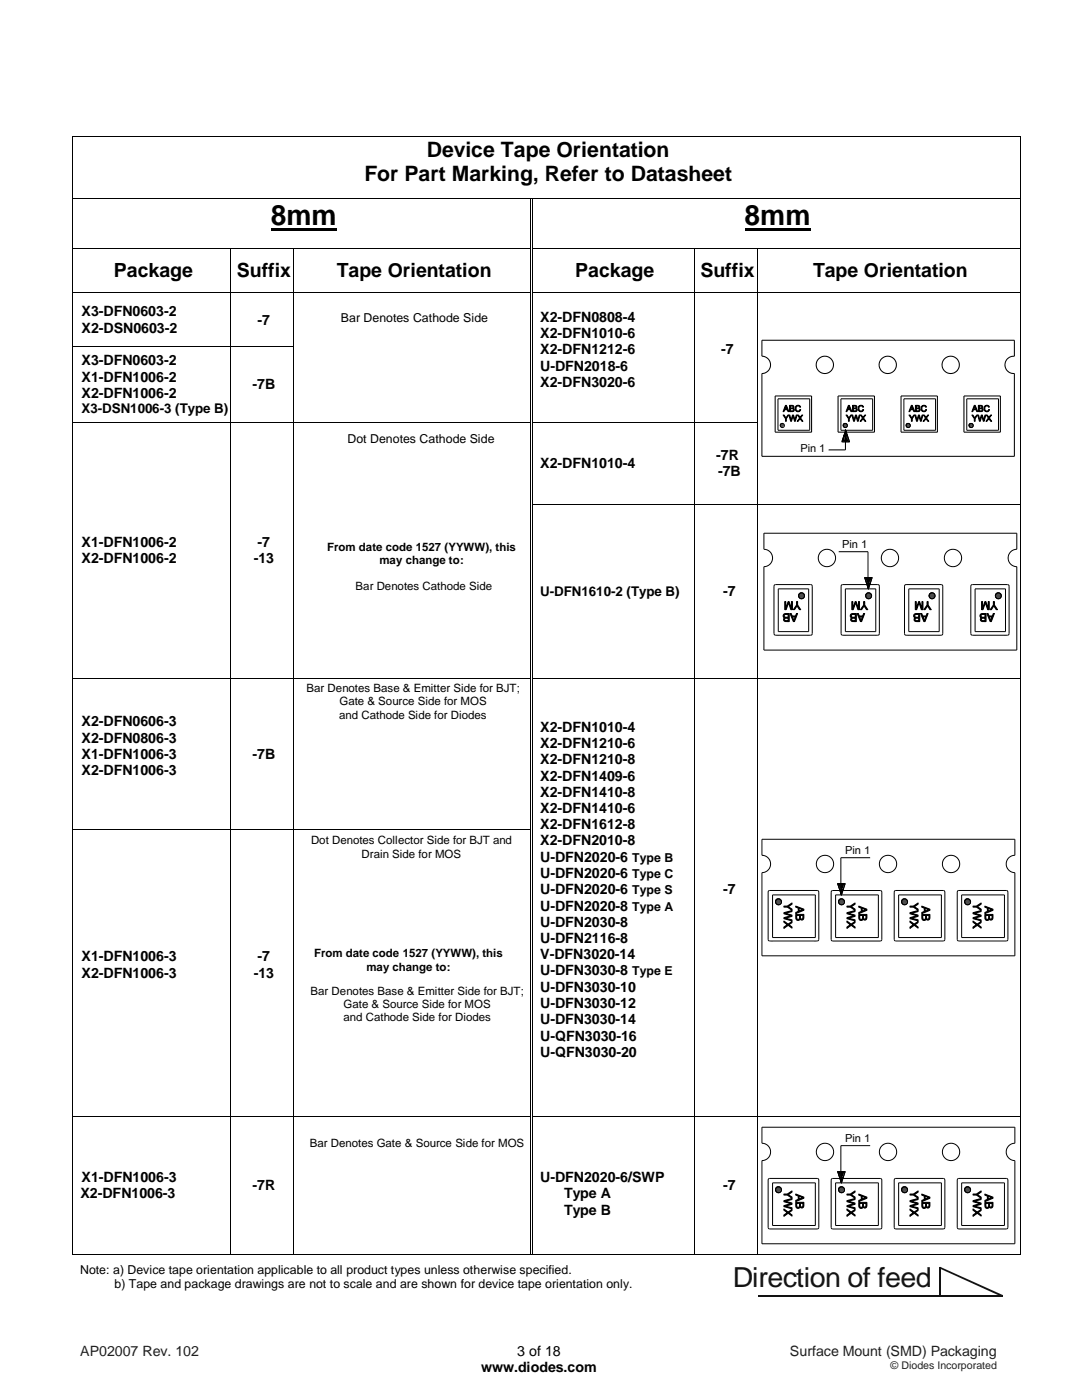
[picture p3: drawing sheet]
<svg xmlns="http://www.w3.org/2000/svg" width="216mm" height="279mm" viewBox="0 0 216 279" stroke-linecap="round" stroke-linejoin="round" font-family="sans-serif">
<g fill="#000">
<path d="M155.6 84.8l.8 .1zM155.6 84.8h.8zM155.6 84.7l.8 .1zM155.6 84.9l.8 .1zM155.6 84.9h.8zM155.6 84.7h.8zM155.6 85h.8zM155.7 84.6l.7 .1zM155.7 85l.6 .1zM155.7 85h.7zM155.7 84.5l.7 .1zM155.7 85.1h.6z"/>
<path d="M155.7 84.5h.6zM155.8 84.5h.5zM155.8 85.1l.4 .1zM155.8 85.1h.5zM155.8 85.2h.3zM155.8 85.2h.4zM155.8 84.5h.4zM155.9 84.4l.3 .1zM155.9 85.2h.2zM155.9 84.4h.2zM156 84.4h.1zM168.2 84.8l.8 .1z"/>
<path d="M168.2 84.8h.8zM168.2 84.7l.8 .1zM168.2 84.9l.8 .1zM168.2 84.9h.8zM168.2 84.7h.8zM168.2 85h.7zM168.2 85h.8zM168.2 84.6l.8 .1zM168.2 85l.7 .1zM168.3 84.5l.6 .1zM168.3 85.1h.5zM168.3 85.1h.6z"/>
<path d="M168.3 84.5h.6zM168.3 85.1l.5 .1zM168.3 86.8l.4 1.3h-.8zM168.3 86.8h.4v1.3zM168.3 84.5h.5zM168.4 84.5h.4zM168.4 85.2h.3zM168.4 85.2h.4zM168.5 84.4l.3 .1zM168.5 85.2h.1zM168.5 85.2h.2zM168.5 84.4h.2z"/>
<path d="M168.6 86.2l.1 .6h-.4zM168.6 86.2h.1v.6zM168.7 85.8l-.1 .4zM168.7 85.8l.1 .4h-.1zM168.7 86.2l.3 .6h-.3zM168.7 86.2h.1l.2 .6zM168.7 86.8l.7 1.3h-.7zM168.7 86.8h.3l.4 1.3zM180.7 84.7l.8 .1zM180.7 84.8l.8 .1zM180.7 84.9l.8 .1zM180.7 84.9h.8z"/>
<path d="M180.7 84.7h.8zM180.7 85h.8zM180.8 84.6l.7 .1zM180.8 85l.6 .1zM180.8 85h.7zM180.8 84.5l.7 .1zM180.8 85.1h.6zM180.9 84.5h.5zM180.9 85.1l.4 .1zM180.9 85.1h.5zM180.9 85.2h.3zM180.9 85.2h.4z"/>
<path d="M180.9 84.5h.4zM181 84.4l.3 .1zM181 85.2h.2zM181 84.4h.2zM181.1 84.4h.1zM193.3 84.8l.8 .1zM193.3 84.8h.8zM193.3 84.7l.8 .1zM193.3 84.9l.8 .1zM193.3 84.9h.8zM193.3 84.7h.8zM193.3 85h.7z"/>
<path d="M193.3 85h.8zM193.3 84.6l.8 .1zM193.3 85l.7 .1zM193.4 84.5l.6 .1zM193.4 85.1h.5zM193.4 85.1h.6zM193.4 84.5h.6zM193.4 85.1l.5 .1zM193.4 84.5h.5zM193.5 84.5h.4zM193.5 85.2h.3zM193.5 85.2h.4z"/>
<path d="M193.6 84.4l.3 .1zM193.6 85.2h.1zM193.6 85.2h.2zM193.6 84.4h.2zM159.3 118.8l1.2 .1h-1.2zM159.3 118.8h1.2v.1zM159.3 118.7l1.2 .1h-1.2zM159.3 118.7h1.2v.1zM159.3 118.9l1.1 .1zM159.3 118.9h1.2l-.1 .1zM159.3 118.6l1.2 .1h-1.2zM159.3 118.6h1.1l.1 .1z"/>
<path d="M159.3 119l1.1 .1zM159.3 119h1.1v.1zM159.4 118.5l1 .1h-1.1zM159.4 118.5l1 .1zM159.4 119.1l.9 .1zM159.4 119.1h1zM159.4 118.4l1 .1h-1zM159.4 118.4l1 .1zM159.4 119.2l.8 .1zM159.4 119.2h.9zM159.4 118.4h.9zM159.5 118.4h.8z"/>
<path d="M159.5 119.3l.6 .1zM159.5 119.3h.7zM159.5 118.4h.7zM159.6 118.3l.6 .1zM159.6 119.4h.4zM159.6 119.4h.5zM159.6 118.3h.5zM159.7 118.3h.4zM159.7 119.4h.2zM159.7 119.4h.3zM159.7 118.3h.3zM159.8 118.2l.2 .1z"/>
<path d="M172.5 115.2l.7 1.3h-.3zM172.5 115.2h.7v1.3zM172.7 118.8l1.1 .1h-1.1zM172.7 118.8h1.1v.1zM172.7 118.7l1.1 .1h-1.1zM172.7 118.7h1.1v.1zM172.7 118.9l1.1 .1zM172.7 118.9h1.1v.1zM172.7 118.6l1.1 .1h-1.1zM172.7 118.6h1.1v.1zM172.7 119l1.1 .1zM172.7 119h1.1v.1z"/>
<path d="M172.8 118.5l1 .1h-1.1zM172.8 118.5l1 .1zM172.8 119.1l.9 .1zM172.8 119.1h1zM172.8 118.4l1 .1h-1zM172.8 118.4l1 .1zM172.8 119.2l.8 .1zM172.8 119.2h.9zM172.9 116.5l.3 .6h-.1zM172.9 116.5h.3v.6zM172.8 118.4h.9zM172.9 118.4h.8z"/>
<path d="M172.9 119.3l.6 .1zM172.9 119.3h.7zM172.9 118.4h.7zM173 118.3l.6 .1zM173 119.4h.4zM173 119.4h.5zM173.1 117.1h.1v.4zM173 118.3h.5zM173.1 118.3h.4zM173.1 119.4h.2zM173.1 119.4h.3zM173.2 115.2l.3 1.3h-.3z"/>
<path d="M173.2 115.2h.8l-.5 1.3zM173.2 117.1h.1l-.1 .4zM173.2 116.5l.1 .6h-.1zM173.2 116.5h.3l-.2 .6zM173.1 118.3h.3zM173.2 118.2l.2 .1zM185.3 118.8l1.2 .1h-1.2zM185.3 118.8h1.2v.1zM185.3 118.7l1.2 .1h-1.2zM185.3 118.7h1.2v.1zM185.3 118.9l1.2 .1zM185.3 118.9h1.2v.1z"/>
<path d="M185.4 118.6l1.1 .1h-1.2zM185.4 118.6h1.1v.1zM185.4 119l1 .1zM185.4 119h1.1l-.1 .1zM185.4 118.5l1.1 .1h-1.1zM185.4 118.5l1.1 .1zM185.4 119.1l1 .1zM185.4 119.1h1zM185.5 118.4l.9 .1h-1zM185.5 118.4l.9 .1zM185.5 119.2l.8 .1zM185.5 119.2h.9z"/>
<path d="M185.5 118.4h.9zM185.6 118.4h.8zM185.6 119.3l.6 .1zM185.6 119.3h.7zM185.6 118.4h.7zM185.7 118.3l.6 .1zM185.7 119.4h.4zM185.7 119.4h.5zM185.7 118.3h.5zM185.8 118.3h.4zM185.8 119.4h.2zM185.8 119.4h.3z"/>
<path d="M185.8 118.3h.3zM185.9 118.2l.2 .1zM198.6 118.8l1.1 .1h-1.1zM198.6 118.8h1.1v.1zM198.6 118.7l1.1 .1h-1.1zM198.6 118.7h1.1v.1zM198.6 118.9l1.1 .1zM198.6 118.9h1.1v.1zM198.6 118.6l1.1 .1h-1.1zM198.6 118.6h1.1v.1zM198.6 119l1 .1zM198.6 119h1.1l-.1 .1z"/>
<path d="M198.6 118.5l1.1 .1h-1.1zM198.6 118.5l1.1 .1zM198.6 119.1l1 .1zM198.6 119.1h1zM198.7 118.4l.9 .1h-1zM198.7 118.4l.9 .1zM198.7 119.2l.8 .1zM198.7 119.2h.9zM198.7 118.4h.9zM198.8 118.4h.8zM198.8 119.3l.6 .1zM198.8 119.3h.7z"/>
<path d="M198.8 118.4h.7zM198.9 118.3l.6 .1zM198.9 119.4h.4zM198.9 119.4h.5zM198.9 118.3h.5zM199 118.3h.4zM199 119.4h.2zM199 119.4h.3zM199 118.3h.3zM199.1 118.2l.2 .1zM154.7 179.9l1.1 .1h-1.1zM154.7 179.9h1.1v.1z"/>
<path d="M154.7 179.8l1.1 .1h-1.1zM154.7 179.8h1.1v.1zM154.7 180l1.1 .1h-1.1zM154.7 180h1.1v.1zM154.7 179.7l1.1 .1h-1.1zM154.7 179.7h1.1v.1zM154.7 179.6l1.1 .1h-1.1zM154.7 179.6l1.1 .1zM154.8 179.5l.9 .1h-1zM154.8 179.5l.9 .1zM154.8 179.5h.9zM154.9 179.4l.8 .1z"/>
<path d="M154.9 179.4h.7zM155 179.3l.6 .1zM155 179.3h.5zM155.1 179.3h.4zM155.1 179.3h.3zM155.2 179.3h.2zM167.1 176.3l.7 1.3h-.3zM167.1 176.3h.7v1.3zM167.2 179.9l1.2 .1h-1.2zM167.2 179.9h1.2v.1zM167.2 179.8l1.2 .1h-1.2zM167.2 179.8h1.2v.1z"/>
<path d="M167.2 180l1.2 .1h-1.1zM167.2 180h1.2v.1zM167.3 179.7l1.1 .1h-1.2zM167.3 179.7h1.1v.1zM167.3 179.6l1.1 .1h-1.1zM167.3 179.6l1.1 .1zM167.4 179.5l.9 .1h-1zM167.4 179.5l.9 .1zM167.4 179.5h.9zM167.5 179.4l.8 .1zM167.5 177.6l.3 .6h-.1zM167.5 177.6h.3v.6z"/>
<path d="M167.5 179.4h.7zM167.6 179.3l.6 .1zM167.6 179.3h.5zM167.7 179.3h.4zM167.7 178.2h.1v.3zM167.7 179.3h.3zM167.8 179.3h.2zM167.8 176.3l.3 1.3h-.3zM167.8 176.3h.7l-.4 1.3zM167.8 178.2h.1l-.1 .3zM167.8 177.6l.1 .6h-.1zM167.8 177.6h.3l-.2 .6z"/>
<path d="M179.8 179.9l1.2 .1h-1.2zM179.8 179.9h1.2v.1zM179.8 179.8l1.2 .1h-1.2zM179.8 179.8h1.2v.1zM179.8 180l1.2 .1h-1.2zM179.8 180h1.2v.1zM179.8 179.7l1.2 .1h-1.2zM179.8 179.7h1.2v.1zM179.9 179.6l1.1 .1h-1.2zM179.9 179.6l1.1 .1zM180 179.5l.9 .1h-1zM180 179.5l.9 .1z"/>
<path d="M180 179.5h.8zM180 179.4l.8 .1zM180 179.4h.8zM180.1 179.3l.7 .1zM180.1 179.3h.6zM180.2 179.3h.5zM180.2 179.3h.4zM180.3 179.3h.3zM192.4 179.9l1.2 .1h-1.2zM192.4 179.9h1.2v.1zM192.4 179.8l1.2 .1h-1.2zM192.4 179.8h1.2v.1z"/>
<path d="M192.4 180l1.1 .1h-1.1zM192.4 180h1.2l-.1 .1zM192.4 179.7l1.2 .1h-1.2zM192.4 179.7h1.1l.1 .1zM192.5 179.6l1 .1h-1.1zM192.5 179.6l1 .1zM192.5 179.5l1 .1h-1zM192.5 179.5l1 .1zM192.5 179.5h.9zM192.6 179.4l.8 .1zM192.6 179.4h.7zM192.7 179.3l.6 .1z"/>
<path d="M192.7 179.3h.5zM192.8 179.3h.4zM192.8 179.3h.3zM192.9 179.3h.2zM154.7 180.1l1 .1zM154.7 180.1h1.1zM154.7 180.2l1 .1zM154.7 180.2h1zM154.8 180.3l.8 .1zM154.8 180.3h.9zM154.9 180.4h.6zM154.9 180.4h.7z"/>
<path d="M155 180.4h.4zM155 180.4h.5zM155.1 180.4l.2 .1zM155.1 180.4h.3zM167.3 180.1l1 .1zM167.3 180.1h1.1zM167.3 180.2l1 .1zM167.3 180.2h1zM167.4 180.3l.8 .1zM167.4 180.3h.9zM167.5 180.4h.6zM167.5 180.4h.7z"/>
<path d="M167.6 180.4h.4zM167.6 180.4h.5zM167.7 180.4l.2 .1zM167.7 180.4h.3zM179.8 180.1l1.1 .1zM179.8 180.1h1.2zM179.9 180.2l.9 .1zM179.9 180.2h1zM180 180.3l.8 .1zM180 180.3h.8zM180 180.4h.7zM180 180.4h.8z"/>
<path d="M180.1 180.4h.5zM180.1 180.4h.6zM180.2 180.4l.3 .1zM180.2 180.4h.4zM192.4 180.1l1.1 .1zM192.4 180.1h1.1zM192.5 180.2l.9 .1zM192.5 180.2h1zM192.5 180.3l.8 .1zM192.5 180.3h.9zM192.6 180.4h.6zM192.6 180.4h.7z"/>
<path d="M192.7 180.4h.4zM192.7 180.4h.5zM192.8 180.4l.2 .1zM192.8 180.4h.3zM154.7 237.3l1.1 .2h-1.1zM154.7 237.3h1.1v.2zM154.7 237.2l1.1 .1h-1.1zM154.7 237.2h1.1v.1zM154.7 237.5l1.1 .1h-1.1zM154.7 237.5h1.1v.1zM154.7 237.1l1.1 .1h-1.1zM154.7 237.1h1.1v.1z"/>
<path d="M154.7 237.6l1 .1zM154.7 237.6h1.1zM154.7 237l1.1 .1h-1.1zM154.7 237l1.1 .1zM154.7 237.7h1zM154.8 236.9l.9 .1h-1zM154.8 236.9l.9 .1zM154.8 237.7l.8 .1zM154.8 237.7h.9zM154.8 236.9h.9zM154.9 236.9h.8zM154.9 237.8l.6 .1z"/>
<path d="M154.9 237.8h.7zM154.9 236.9h.7zM155 236.8l.6 .1zM155 237.9h.4zM155 237.9h.5zM155 236.8h.5zM155.1 236.8h.4zM155.1 237.9h.2zM155.1 237.9h.3zM155.1 236.8h.3zM155.2 236.8h.2zM167.1 233.7l.7 1.3h-.3z"/>
<path d="M167.1 233.7h.7v1.3zM167.2 237.3l1.2 .2h-1.2zM167.2 237.3h1.2v.2zM167.2 237.2l1.2 .1h-1.2zM167.2 237.2h1.2v.1zM167.2 237.5l1.2 .1h-1.1zM167.2 237.5h1.2v.1zM167.3 237.1l1.1 .1h-1.2zM167.3 237.1h1.1v.1zM167.3 237.6l1 .1zM167.3 237.6h1.1zM167.3 237l1.1 .1h-1.1z"/>
<path d="M167.3 237l1.1 .1zM167.3 237.7h1zM167.4 236.9l.9 .1h-1zM167.4 236.9l.9 .1zM167.4 237.7l.8 .1zM167.4 237.7h.9zM167.4 236.9h.9zM167.5 236.9h.8zM167.5 237.8l.6 .1zM167.5 237.8h.7zM167.5 235l.3 .6h-.1zM167.5 235h.3v.6z"/>
<path d="M167.5 236.9h.7zM167.6 236.8l.6 .1zM167.6 237.9h.4zM167.6 237.9h.5zM167.6 236.8h.5zM167.7 236.8h.4zM167.7 237.9h.2zM167.7 237.9h.3zM167.7 235.6h.1v.4zM167.7 236.8h.3zM167.8 236.8h.2zM167.8 233.7l.3 1.3h-.3z"/>
<path d="M167.8 233.7h.7l-.4 1.3zM167.8 235.6h.1l-.1 .4zM167.8 235l.1 .6h-.1zM167.8 235h.3l-.2 .6zM179.8 237.3l1.2 .2h-1.2zM179.8 237.3h1.2v.2zM179.8 237.2l1.2 .1h-1.2zM179.8 237.2h1.2v.1zM179.8 237.5l1.2 .1h-1.2zM179.8 237.5h1.2v.1zM179.8 237.1l1.2 .1h-1.2zM179.8 237.1h1.2v.1z"/>
<path d="M179.8 237.6l1.1 .1zM179.8 237.6h1.2zM179.9 237l1.1 .1h-1.2zM179.9 237l1.1 .1zM179.9 237.7h.9zM179.9 237.7h1zM180 236.9l.9 .1h-1zM180 236.9l.9 .1zM180 237.7l.8 .1zM180 237.7h.8zM180 236.9h.8zM180 237.8l.7 .1z"/>
<path d="M180 237.8h.8zM180.1 236.8l.7 .1zM180.1 237.9h.5zM180.1 237.9h.6zM180.1 236.8h.6zM180.2 236.8h.5zM180.2 237.9h.3zM180.2 237.9h.4zM180.2 236.8h.4zM180.3 236.8h.3zM192.4 237.3l1.2 .2h-1.2zM192.4 237.3h1.2v.2z"/>
<path d="M192.4 237.2l1.2 .1h-1.2zM192.4 237.2h1.2v.1zM192.4 237.5l1.1 .1h-1.1zM192.4 237.5h1.2l-.1 .1zM192.4 237.1l1.2 .1h-1.2zM192.4 237.1h1.1l.1 .1zM192.4 237.6l1.1 .1zM192.4 237.6h1.1zM192.5 237l1 .1h-1.1zM192.5 237l1 .1zM192.5 237.7h.9zM192.5 237.7h1z"/>
<path d="M192.5 236.9l1 .1h-1zM192.5 236.9l1 .1zM192.5 237.7l.8 .1zM192.5 236.9h.9zM192.6 236.9h.8zM192.6 237.8l.6 .1zM192.6 237.8h.7zM192.6 236.9h.7zM192.7 236.8l.6 .1zM192.7 237.9h.4zM192.7 237.9h.5zM192.7 236.8h.5z"/>
<path d="M192.8 236.8h.4zM192.8 237.9h.2zM192.8 237.9h.3zM192.8 236.8h.3zM192.9 236.8h.2z"/>
<path d="M14.4 27.2h.2v.1h-.2z" fill-rule="evenodd"/>
<path d="M14.4 27.2h.2v.1h-.2z" fill-rule="evenodd"/>
<path d="M14.4 39.5h.2v.2h-.2z" fill-rule="evenodd"/>
<path d="M105.8 39.5h.1v.2h-.1z" fill-rule="evenodd"/>
<path d="M203.5 27.2h.2v.1h-.2z" fill-rule="evenodd"/>
<path d="M203.5 27.2h.2v.1h-.2z" fill-rule="evenodd"/>
<path d="M203.5 39.5h.2v.2h-.2z" fill-rule="evenodd"/>
<path d="M14.4 49.5h.2v.1h-.2z" fill-rule="evenodd"/>
<path d="M14.4 58.4h.2v.2h-.2z" fill-rule="evenodd"/>
<path d="M45.9 49.5h.2v.1h-.2z" fill-rule="evenodd"/>
<path d="M45.9 58.4h.2v.2h-.2z" fill-rule="evenodd"/>
<path d="M54 45.5h13.2v.6h-13.2z" fill-rule="evenodd"/>
<path d="M58.4 49.5h.2v.1h-.2z" fill-rule="evenodd"/>
<path d="M58.4 58.4h.2v.2h-.2z" fill-rule="evenodd"/>
<path d="M105.8 49.5h.1v.1h-.1z" fill-rule="evenodd"/>
<path d="M105.8 58.4h.1v.2h-.1z" fill-rule="evenodd"/>
<path d="M106.1 49.5h.2v.1h-.2z" fill-rule="evenodd"/>
<path d="M106.1 58.4h.2v.2h-.2z" fill-rule="evenodd"/>
<path d="M138.5 49.5h.1v.1h-.1z" fill-rule="evenodd"/>
<path d="M138.5 58.4h.1v.2h-.1z" fill-rule="evenodd"/>
<path d="M148.6 45.5h13.1v.6h-13.1z" fill-rule="evenodd"/>
<path d="M151 49.5h.2v.1h-.2z" fill-rule="evenodd"/>
<path d="M151 58.4h.2v.2h-.2z" fill-rule="evenodd"/>
<path d="M203.5 49.5h.2v.1h-.2z" fill-rule="evenodd"/>
<path d="M203.5 58.4h.2v.2h-.2z" fill-rule="evenodd"/>
<path d="M14.4 69.1h.2v.2h-.2z" fill-rule="evenodd"/>
<path d="M45.9 69.1h.2v.2h-.2z" fill-rule="evenodd"/>
<path d="M58.4 69.1h.2v.2h-.2z" fill-rule="evenodd"/>
<path d="M105.8 69.1h.1v.2h-.1z" fill-rule="evenodd"/>
<path d="M106.1 69.1h.2v.2h-.2z" fill-rule="evenodd"/>
<path d="M138.5 69.1h.1v.2h-.1z" fill-rule="evenodd"/>
<path d="M151 69.1h.2v.2h-.2z" fill-rule="evenodd"/>
<path d="M203.5 69.1h.2v.2h-.2z" fill-rule="evenodd"/>
<path d="M14.4 84.3h.2v.1h-.2z" fill-rule="evenodd"/>
<path d="M45.9 84.3h.2v.1h-.2z" fill-rule="evenodd"/>
<path d="M58.4 84.3h.2v.1h-.2z" fill-rule="evenodd"/>
<path d="M105.8 84.3h.1v.1h-.1z" fill-rule="evenodd"/>
<path d="M106.1 84.3h.2v.1h-.2z" fill-rule="evenodd"/>
<path d="M138.5 84.3h.1v.1h-.1z" fill-rule="evenodd"/>
<path d="M151 84.3h.2v.1h-.2z" fill-rule="evenodd"/>
<path d="M203.5 84.3h.2v.1h-.2z" fill-rule="evenodd"/>
<path d="M14.4 100.6h.2v.2h-.2z" fill-rule="evenodd"/>
<path d="M45.9 100.6h.2v.2h-.2z" fill-rule="evenodd"/>
<path d="M58.4 100.6h.2v.2h-.2z" fill-rule="evenodd"/>
<path d="M105.8 100.6h.1v.2h-.1z" fill-rule="evenodd"/>
<path d="M106.1 100.6h.2v.2h-.2z" fill-rule="evenodd"/>
<path d="M138.5 100.6h.1v.2h-.1z" fill-rule="evenodd"/>
<path d="M151 100.6h.2v.2h-.2z" fill-rule="evenodd"/>
<path d="M203.5 100.6h.2v.2h-.2z" fill-rule="evenodd"/>
<path d="M14.4 135.4h.2v.2h-.2z" fill-rule="evenodd"/>
<path d="M45.9 135.4h.2v.2h-.2z" fill-rule="evenodd"/>
<path d="M58.4 135.4h.2v.2h-.2z" fill-rule="evenodd"/>
<path d="M105.8 135.4h.1v.2h-.1z" fill-rule="evenodd"/>
<path d="M106.1 135.4h.2v.2h-.2z" fill-rule="evenodd"/>
<path d="M138.5 135.4h.1v.2h-.1z" fill-rule="evenodd"/>
<path d="M151 135.4h.2v.2h-.2z" fill-rule="evenodd"/>
<path d="M203.5 135.4h.2v.2h-.2z" fill-rule="evenodd"/>
<path d="M14.4 165.5h.2v.1h-.2z" fill-rule="evenodd"/>
<path d="M45.9 165.5h.2v.1h-.2z" fill-rule="evenodd"/>
<path d="M58.4 165.5h.2v.1h-.2z" fill-rule="evenodd"/>
<path d="M105.8 165.5h.1v.1h-.1z" fill-rule="evenodd"/>
<path d="M106.1 165.5h.2v.1h-.2z" fill-rule="evenodd"/>
<path d="M138.5 165.5h.1v.1h-.1z" fill-rule="evenodd"/>
<path d="M151 165.5h.2v.1h-.2z" fill-rule="evenodd"/>
<path d="M203.5 165.5h.2v.1h-.2z" fill-rule="evenodd"/>
<path d="M14.4 222.8h.2v.1h-.2z" fill-rule="evenodd"/>
<path d="M45.9 222.8h.2v.1h-.2z" fill-rule="evenodd"/>
<path d="M58.4 222.8h.2v.1h-.2z" fill-rule="evenodd"/>
<path d="M105.8 222.8h.1v.1h-.1z" fill-rule="evenodd"/>
<path d="M106.1 222.8h.2v.1h-.2z" fill-rule="evenodd"/>
<path d="M138.5 222.8h.1v.1h-.1z" fill-rule="evenodd"/>
<path d="M151 222.8h.2v.1h-.2z" fill-rule="evenodd"/>
<path d="M203.5 222.8h.2v.1h-.2z" fill-rule="evenodd"/>
<path d="M14.4 250.4h.2v.1h-.2z" fill-rule="evenodd"/>
<path d="M14.4 250.4h.2v.1h-.2z" fill-rule="evenodd"/>
<path d="M45.9 250.4h.2v.1h-.2z" fill-rule="evenodd"/>
<path d="M58.4 250.4h.2v.1h-.2z" fill-rule="evenodd"/>
<path d="M105.8 250.4h.1v.1h-.1z" fill-rule="evenodd"/>
<path d="M138.5 250.4h.1v.1h-.1z" fill-rule="evenodd"/>
<path d="M151 250.4h.2v.1h-.2z" fill-rule="evenodd"/>
<path d="M203.5 250.4h.2v.1h-.2z" fill-rule="evenodd"/>
<path d="M203.5 250.4h.2v.1h-.2z" fill-rule="evenodd"/>
</g>
<g fill="none" stroke="#000" stroke-width=".2">
<path d="M14.5 27.3v12.2M14.5 39.7v9.8M14.6 27.3h188.9M14.6 39.6h91.2M105.9 39.7v9.8M105.9 39.6h97.6M106.2 39.7v9.8M203.6 27.3v12.2M203.6 39.7v9.8M14.5 49.6v8.8M14.5 58.6v10.5M14.6 49.5h31.3"/>
<path d="M14.6 58.5h31.3M46 49.6v8.8M46 58.6v10.5M46.1 49.5h12.3M46.1 58.5h12.3M58.5 49.6v8.8M58.5 58.6v10.5M58.6 49.5h47.2M58.6 58.5h47.2M105.9 49.6v8.8M105.9 58.6v10.5M106.2 49.6v8.8"/>
<path d="M106.2 58.6v10.5M106.3 49.5h32.2M106.3 58.5h32.2M138.5 49.6v8.8M138.5 58.6v10.5M138.6 49.5h12.4M138.6 58.5h12.4M151.1 49.6v8.8M151.1 58.6v10.5M151.2 49.5h52.3M151.2 58.5h52.3M203.6 49.6v8.8"/>
<path d="M203.6 58.6v10.5M14.5 69.3v15M14.6 69.2h31.3M46 69.3v15M46.1 69.2h12.3M58.5 69.3v15M105.9 69.3v15M106.2 69.3v15M138.5 69.3v15M151.1 69.3v15M155.2 79.6h6.4v6.3h-6.4zM167.8 79.6h6.3v6.3h-6.3z"/>
<path d="M180.4 79.6h6.3v6.3h-6.3zM192.9 79.6h6.3v6.3h-6.3zM203.6 69.3v15M14.5 84.4v16.2M14.6 84.3h31.3M46 84.4v16.2M46.1 84.3h12.3M58.5 84.4v16.2M58.6 84.3h47.2M105.9 84.4v16.2M106.2 84.4v16.2M106.3 84.3h32.2"/>
<path d="M138.5 84.4v16.2M138.6 84.3h12.4M151.1 84.4v16.2M168.6 86.3h.2v.6h-.4h.4v1.3h-.8zM168.8 85.9l-.2 .4zM168.8 85.9l.1 .4h-.1zM168.8 86.3h.1l.2 .6h-.3zM168.8 86.9h.3l.4 1.3h-.7zM168.8 85.9l.7 2.3h-1.5zM203.6 84.4v16.2M14.5 100.8v34.6M46 100.8v34.6"/>
<path d="M58.5 100.8v34.6M105.9 100.8v34.6M106.2 100.8v34.6M106.3 100.7h32.2M138.5 100.8v34.6M138.6 100.7h12.4M151.1 100.8v34.6M151.2 100.7h52.3M152.4 106.4h50.5v3.2a1.74 1.74 0 0 0-1.7 1.8 1.74 1.74 0 0 0 1.7 1.7v16.6h-50.5v-16.6a1.74 1.74 0 0 0 1.8-1.7 1.74 1.74 0 0 0-1.8-1.8zM154.5 116.8h7.5v9.9h-7.5zM155.3 117.5h6.1v8.6h-6.1zM167.4 110.1h5.8v7.4"/>
<path d="M167.9 116.8h7.5v9.9h-7.5zM168.7 117.5h6v8.6h-6zM172.5 115.3h.8v1.3h-.3zM172.5 115.3h1.5l-.7 2.2zM173 116.6h.3v.6h-.1zM173.2 117.2h.1v.3zM173.3 117.2h.1l-.1 .3zM173.3 115.3h.7l-.6 1.9h-.1v-.6h.3h-.3zM180.6 116.8h7.4v9.9h-7.4zM181.3 117.5h6.1v8.6h-6.1zM193.8 116.8h7.5v9.9h-7.5zM194.6 117.5h6v8.6h-6z"/>
<path d="M203.6 100.8v34.6M14.5 135.6v29.9M14.6 135.5h31.3M46 135.6v29.9M46.1 135.5h12.3M58.5 135.6v29.9M58.6 135.5h47.2M105.9 135.6v29.9M106.2 135.6v29.9M106.3 135.5h32.2M138.5 135.6v29.9M138.6 135.5h12.4"/>
<path d="M151.1 135.6v29.9M151.2 135.5h52.3M155.2 126.8h.1M161.3 126.8h.1M168.6 126.8h.1M174.7 126.8h.1M181.3 126.8h.1M187.3 126.8h.1M194.5 126.8h.1M200.6 126.8h.1M203.6 135.6v29.9M14.5 165.6v57.2"/>
<path d="M14.6 165.5h31.3M46 165.6v57.2M46.1 165.5h12.3M58.5 165.6v57.2M58.6 165.5h47.2M105.9 165.6v57.2M106.2 165.6v57.2M138.5 165.6v57.2M151.1 165.6v57.2M152 167.5h50.5v3.2a1.73 1.73 0 0 0-1.7 1.7 1.73 1.73 0 0 0 1.7 1.8v16.6h-50.5v-16.6a1.73 1.73 0 0 0 1.8-1.8 1.73 1.73 0 0 0-1.8-1.7zM153.4 177.8h9.9v9.9h-9.9zM154.2 178.6h8.5v8.5h-8.5z"/>
<path d="M165.9 177.8h10v9.9h-10zM166.7 178.6h8.6v8.5h-8.6zM167.2 176.4h.7v1.3h-.3zM167.2 176.4h1.4l-.7 2.2zM167.6 177.7h.3v.6h-.1zM167.8 178.3h.1v.3zM167.9 178.3h.1l-.1 .3zM167.9 176.4h.7l-.6 1.9h-.1v-.6h.3h-.3zM173.6 171.2h-5.8v7.3M178.5 177.8h9.9v9.9h-9.9zM179.3 178.6h8.5v8.5h-8.5zM191.1 177.8h9.9v9.9h-9.9z"/>
<path d="M191.9 178.6h8.5v8.5h-8.5zM203.6 165.6v57.2M154.1 187.8h.1M162.6 187.8h.1M14.5 222.9v27.5M14.6 222.8h31.3M46 222.9v27.5M46.1 222.8h12.3M58.5 222.9v27.5M58.6 222.8h47.2M105.9 222.9v27.5M106.2 222.9v27.5"/>
<path d="M106.3 222.8h32.2M138.5 222.9v27.5M138.6 222.8h12.4M151.1 222.9v27.5M151.2 222.8h52.3M152 225h50.5v3.2a1.73 1.73 0 0 0-1.7 1.7 1.73 1.73 0 0 0 1.7 1.7v16.6h-50.5v-16.6a1.73 1.73 0 0 0 1.8-1.7 1.73 1.73 0 0 0-1.8-1.7zM153.4 235.3h9.9v9.9h-9.9zM154.2 236.1h8.5v8.5h-8.5zM165.9 235.3h10v9.9h-10zM166.7 236.1h8.6v8.5h-8.6zM167.2 233.8h.7v1.3h-.3zM167.2 233.8h1.4l-.7 2.3z"/>
<path d="M167.6 235.1h.3v.6h-.1zM167.8 235.7h.1v.4zM167.9 235.7h.1l-.1 .4zM167.9 233.8h.7l-.6 1.9h-.1v-.6h.3h-.3zM173.6 228.6h-5.8v7.4M178.5 235.3h9.9v9.9h-9.9zM179.3 236.1h8.5v8.5h-8.5zM191.1 235.3h9.9v9.9h-9.9zM191.9 236.1h8.5v8.5h-8.5zM203.6 222.9v27.5M14.6 250.4h31.3M46.1 250.4h12.3"/>
<path d="M58.6 250.4h47.2M105.9 250.4h32.6M138.6 250.4h12.4M151.2 250.4h52.3M154.1 245.3h.1M162.6 245.3h.1"/>
<circle cx="156.1" cy="84.9" r=".41"/>
<circle cx="168.7" cy="84.9" r=".41"/>
<circle cx="181.2" cy="84.9" r=".41"/>
<circle cx="193.8" cy="84.9" r=".41"/>
<circle cx="159.9" cy="118.9" r=".59"/>
<circle cx="165" cy="111.4" r="1.73"/>
<circle cx="173.3" cy="118.9" r=".59"/>
<circle cx="177.6" cy="111.4" r="1.73"/>
<circle cx="186" cy="118.9" r=".59"/>
<circle cx="190.1" cy="111.4" r="1.73"/>
<circle cx="199.2" cy="118.9" r=".59"/>
<circle cx="155.3" cy="180" r=".59"/>
<circle cx="164.6" cy="172.4" r="1.73"/>
<circle cx="167.9" cy="180" r=".59"/>
<circle cx="177.2" cy="172.4" r="1.73"/>
<circle cx="180.5" cy="180" r=".59"/>
<circle cx="189.8" cy="172.4" r="1.73"/>
<circle cx="193.1" cy="180" r=".59"/>
<circle cx="155.3" cy="237.4" r=".59"/>
<circle cx="164.6" cy="229.9" r="1.73"/>
<circle cx="167.9" cy="237.4" r=".59"/>
<circle cx="177.2" cy="229.9" r="1.73"/>
<circle cx="180.5" cy="237.4" r=".59"/>
<circle cx="189.8" cy="229.9" r="1.73"/>
<circle cx="193.1" cy="237.4" r=".59"/>
</g>
<g fill="none" stroke="#000" stroke-width=".21">
<path d="M152 67.9h50.4v3.2a1.73 1.73 0 0 0-1.9 1.7 1.73 1.73 0 0 0 1.9 1.7v16.6h-50.4v-16.6a1.73 1.73 0 0 0 1.8-1.7 1.73 1.73 0 0 0-1.8-1.7zM154.7 79h7.2v7.2h-7.2zM167.2 79h7.3v7.2h-7.3zM179.8 79h7.3v7.2h-7.3zM192.3 79h7.3v7.2h-7.3zM168.7 85.6v4.2h-3.4"/>
<circle cx="164.6" cy="72.8" r="1.73"/>
<circle cx="177.1" cy="72.8" r="1.73"/>
<circle cx="189.7" cy="72.8" r="1.73"/>
</g>
<path d="M151.2 258.7h48.9" fill="none" stroke="#131516" stroke-width=".34"/>
<path d="M187.6 252.8l12.6 5.7-.2 .3-12.5-5.7z" fill="#131516"/>
<path d="M187.6 252.9v5.9" fill="none" stroke="#131516" stroke-width=".33"/>
<g font-size="5.6">
<text x="54" y="44.9">8mm</text>
<text x="148.6" y="44.9">8mm</text>
</g>
<text font-size="5.5" fill="#131516" x="146.2" y="256.8">Direction of feed</text>
<g font-size="4.2">
<text x="85.1" y="31.2">Device Tape Orientation</text>
<text x="72.7" y="36.1">For Part Marking, Refer to Datasheet</text>
</g>
<g font-size="3.9">
<text x="22.7" y="55.3">Package</text>
<text x="47.3" y="55.3">Suffix</text>
<text x="67.2" y="55.3">Tape Orientation</text>
<text x="114.8" y="55.3">Package</text>
<text x="139.8" y="55.3">Suffix</text>
<text x="162.2" y="55.3">Tape Orientation</text>
</g>
<g font-size="2.8">
<text x="16.3" y="63.1">X3-DFN0603-2</text>
<text x="51.4" y="64.8">-7</text>
<text x="107.8" y="64.2">X2-DFN0808-4</text>
<text x="16.3" y="66.4">X2-DSN0603-2</text>
<text x="107.8" y="67.4">X2-DFN1010-6</text>
<text x="107.8" y="70.7">X2-DFN1212-6</text>
<text x="143.9" y="70.7">-7</text>
<text x="16.3" y="72.9">X3-DFN0603-2</text>
<text x="16.3" y="76.2">X1-DFN1006-2</text>
<text x="50.4" y="77.7">-7B</text>
<text x="107.8" y="74">U-DFN2018-6</text>
<text x="107.8" y="77.2">X2-DFN3020-6</text>
<text x="16.3" y="79.4">X2-DFN1006-2</text>
<text x="107.8" y="93.4">X2-DFN1010-4</text>
<text x="142.9" y="91.8">-7R</text>
<text x="143.3" y="95.1">-7B</text>
<text x="16.3" y="109.2">X1-DFN1006-2</text>
<text x="16.3" y="112.5">X2-DFN1006-2</text>
<text x="50.6" y="112.5">-13</text>
<text x="51.4" y="109.2">-7</text>
<text x="144.3" y="119">-7</text>
<text x="16.3" y="145">X2-DFN0606-3</text>
<text x="16.3" y="148.2">X2-DFN0806-3</text>
<text x="107.8" y="146">X2-DFN1010-4</text>
<text x="107.8" y="149.2">X2-DFN1210-6</text>
<text x="16.3" y="151.4">X1-DFN1006-3</text>
<text x="16.3" y="154.7">X2-DFN1006-3</text>
<text x="50.4" y="151.4">-7B</text>
<text x="107.8" y="152.5">X2-DFN1210-8</text>
<text x="107.8" y="155.8">X2-DFN1409-6</text>
<text x="107.8" y="159">X2-DFN1410-8</text>
<text x="107.8" y="162.2">X2-DFN1410-6</text>
<text x="107.8" y="165.5">X2-DFN1612-8</text>
<text x="107.8" y="168.7">X2-DFN2010-8</text>
<text x="107.8" y="172">U-DFN2020-6</text>
<text x="107.8" y="175.2">U-DFN2020-6</text>
<text x="107.8" y="178.5">U-DFN2020-6</text>
<text x="144.3" y="178.5">-7</text>
<text x="107.8" y="181.7">U-DFN2020-8</text>
<text x="107.8" y="184.9">U-DFN2030-8</text>
<text x="16.3" y="191.9">X1-DFN1006-3</text>
<text x="51.4" y="191.9">-7</text>
<text x="107.8" y="188.2">U-DFN2116-8</text>
<text x="107.8" y="191.5">V-DFN3020-14</text>
<text x="16.3" y="195.1">X2-DFN1006-3</text>
<text x="50.6" y="195.1">-13</text>
<text x="107.8" y="194.7">U-DFN3030-8</text>
<text x="107.8" y="197.9">U-DFN3030-10</text>
<text x="107.8" y="201.2">U-DFN3030-12</text>
<text x="107.8" y="204.4">U-DFN3030-14</text>
<text x="107.8" y="207.7">U-QFN3030-16</text>
<text x="107.8" y="210.9">U-QFN3030-20</text>
<text x="16" y="239.2">X2-DFN1006-3</text>
<text x="16.3" y="236">X1-DFN1006-3</text>
<text x="50.4" y="237.6">-7R</text>
<text x="107.8" y="236">U-DFN2020-6/SWP</text>
<text x="112.5" y="239.2">Type A</text>
<text x="144.3" y="237.6">-7</text>
<text x="112.5" y="242.4">Type B</text>
<text x="96" y="273.8">www.diodes.com</text>
<text x="103.2" y="270.7">3 of 18</text>
</g>
<g font-size="2.8" fill="#231f20">
<text x="16" y="270.7">AP02007 Rev. 102</text>
<text x="157.6" y="270.7">Surface Mount (SMD) Packaging</text>
</g>
<g font-size="2.7">
<text x="16.3" y="82.5">X3-DSN1006-3 (Type B)</text>
<text x="107.8" y="118.9">U-DFN1610-2 (Type B)</text>
</g>
<g font-size="2.5">
<text x="68" y="64.3">Bar Denotes Cathode Side</text>
<text x="69.3" y="88.5">Dot Denotes Cathode Side</text>
<text x="126.1" y="172">Type B</text>
<text x="126.1" y="175.2">Type C</text>
<text x="126.1" y="178.5">Type S</text>
<text x="126.1" y="181.7">Type A</text>
<text x="126.1" y="194.7">Type E</text>
<text x="16" y="254.2">Note: a) Device tape orientation applicable to all product types unless otherwise specified.</text>
<text x="22.9" y="257.1">b) Tape and package drawings are not to scale and are shown for device tape orientation only.</text>
</g>
<g font-size="2.3">
<text x="65.3" y="110">From date code 1527 (YYWW), this</text>
<text x="75.8" y="112.6">may change to:</text>
<text x="71" y="117.7">Bar Denotes Cathode Side</text>
<text x="159.1" y="122.4" transform="rotate(180 159.1 122.4)">AB</text>
<text x="159.8" y="120.1" transform="rotate(180 159.8 120.1)">YM</text>
<text x="172.5" y="122.4" transform="rotate(180 172.5 122.4)">AB</text>
<text x="173.2" y="120.1" transform="rotate(180 173.2 120.1)">YM</text>
<text x="185.2" y="122.4" transform="rotate(180 185.2 122.4)">AB</text>
<text x="185.8" y="120.1" transform="rotate(180 185.8 120.1)">YM</text>
<text x="198.4" y="122.4" transform="rotate(180 198.4 122.4)">AB</text>
<text x="199.1" y="120.1" transform="rotate(180 199.1 120.1)">YM</text>
<text x="61.2" y="138.2">Bar Denotes Base &amp; Emitter Side for BJT;</text>
<text x="67.7" y="143.4">and Cathode Side for Diodes</text>
<text x="67.7" y="140.8">Gate &amp; Source Side for MOS</text>
<text x="62.1" y="168.5">Dot Denotes Collector Side for BJT and</text>
<text x="72.2" y="171.1">Drain Side for MOS</text>
<text x="156.4" y="180.2" transform="rotate(90 156.4 180.2)">YWX</text>
<text x="158.8" y="180.8" transform="rotate(90 158.8 180.8)">AB</text>
<text x="169" y="180.2" transform="rotate(90 169 180.2)">YWX</text>
<text x="171.4" y="180.8" transform="rotate(90 171.4 180.8)">AB</text>
<text x="181.6" y="180.2" transform="rotate(90 181.6 180.2)">YWX</text>
<text x="183.9" y="180.8" transform="rotate(90 183.9 180.8)">AB</text>
<text x="194.2" y="180.2" transform="rotate(90 194.2 180.2)">YWX</text>
<text x="196.5" y="180.8" transform="rotate(90 196.5 180.8)">AB</text>
<text x="62.7" y="191.1">From date code 1527 (YYWW), this</text>
<text x="73.1" y="193.7">may change to:</text>
<text x="62" y="198.5">Bar Denotes Base &amp; Emitter Side for BJT;</text>
<text x="68.5" y="201.2">Gate &amp; Source Side for MOS</text>
<text x="68.5" y="203.8">and Cathode Side for Diodes</text>
<text x="61.8" y="228.8">Bar Denotes Gate &amp; Source Side for MOS</text>
<text x="156.4" y="237.7" transform="rotate(90 156.4 237.7)">YWX</text>
<text x="158.8" y="238.3" transform="rotate(90 158.8 238.3)">AB</text>
<text x="169" y="237.7" transform="rotate(90 169 237.7)">YWX</text>
<text x="171.4" y="238.3" transform="rotate(90 171.4 238.3)">AB</text>
<text x="181.6" y="237.7" transform="rotate(90 181.6 237.7)">YWX</text>
<text x="183.9" y="238.3" transform="rotate(90 183.9 238.3)">AB</text>
<text x="194.2" y="237.7" transform="rotate(90 194.2 237.7)">YWX</text>
<text x="196.5" y="238.3" transform="rotate(90 196.5 238.3)">AB</text>
</g>
<g font-size="2.2">
<text x="159.7" y="90.2">Pin 1</text>
<text x="168" y="109.4">Pin 1</text>
<text x="168.6" y="170.4">Pin 1</text>
<text x="168.6" y="227.9">Pin 1</text>
</g>
<text font-size="2.1" fill="#231f20" x="177.7" y="273.3">© Diodes Incorporated</text>
<g font-size="1.7">
<text x="156.3" y="82.1">ABC</text>
<text x="168.8" y="82.1">ABC</text>
<text x="181.4" y="82.1">ABC</text>
<text x="193.9" y="82.1">ABC</text>
<text x="156.2" y="84.1">YWX</text>
<text x="168.8" y="84.1">YWX</text>
<text x="181.4" y="84.1">YWX</text>
<text x="193.9" y="84.1">YWX</text>
</g>
</svg>
